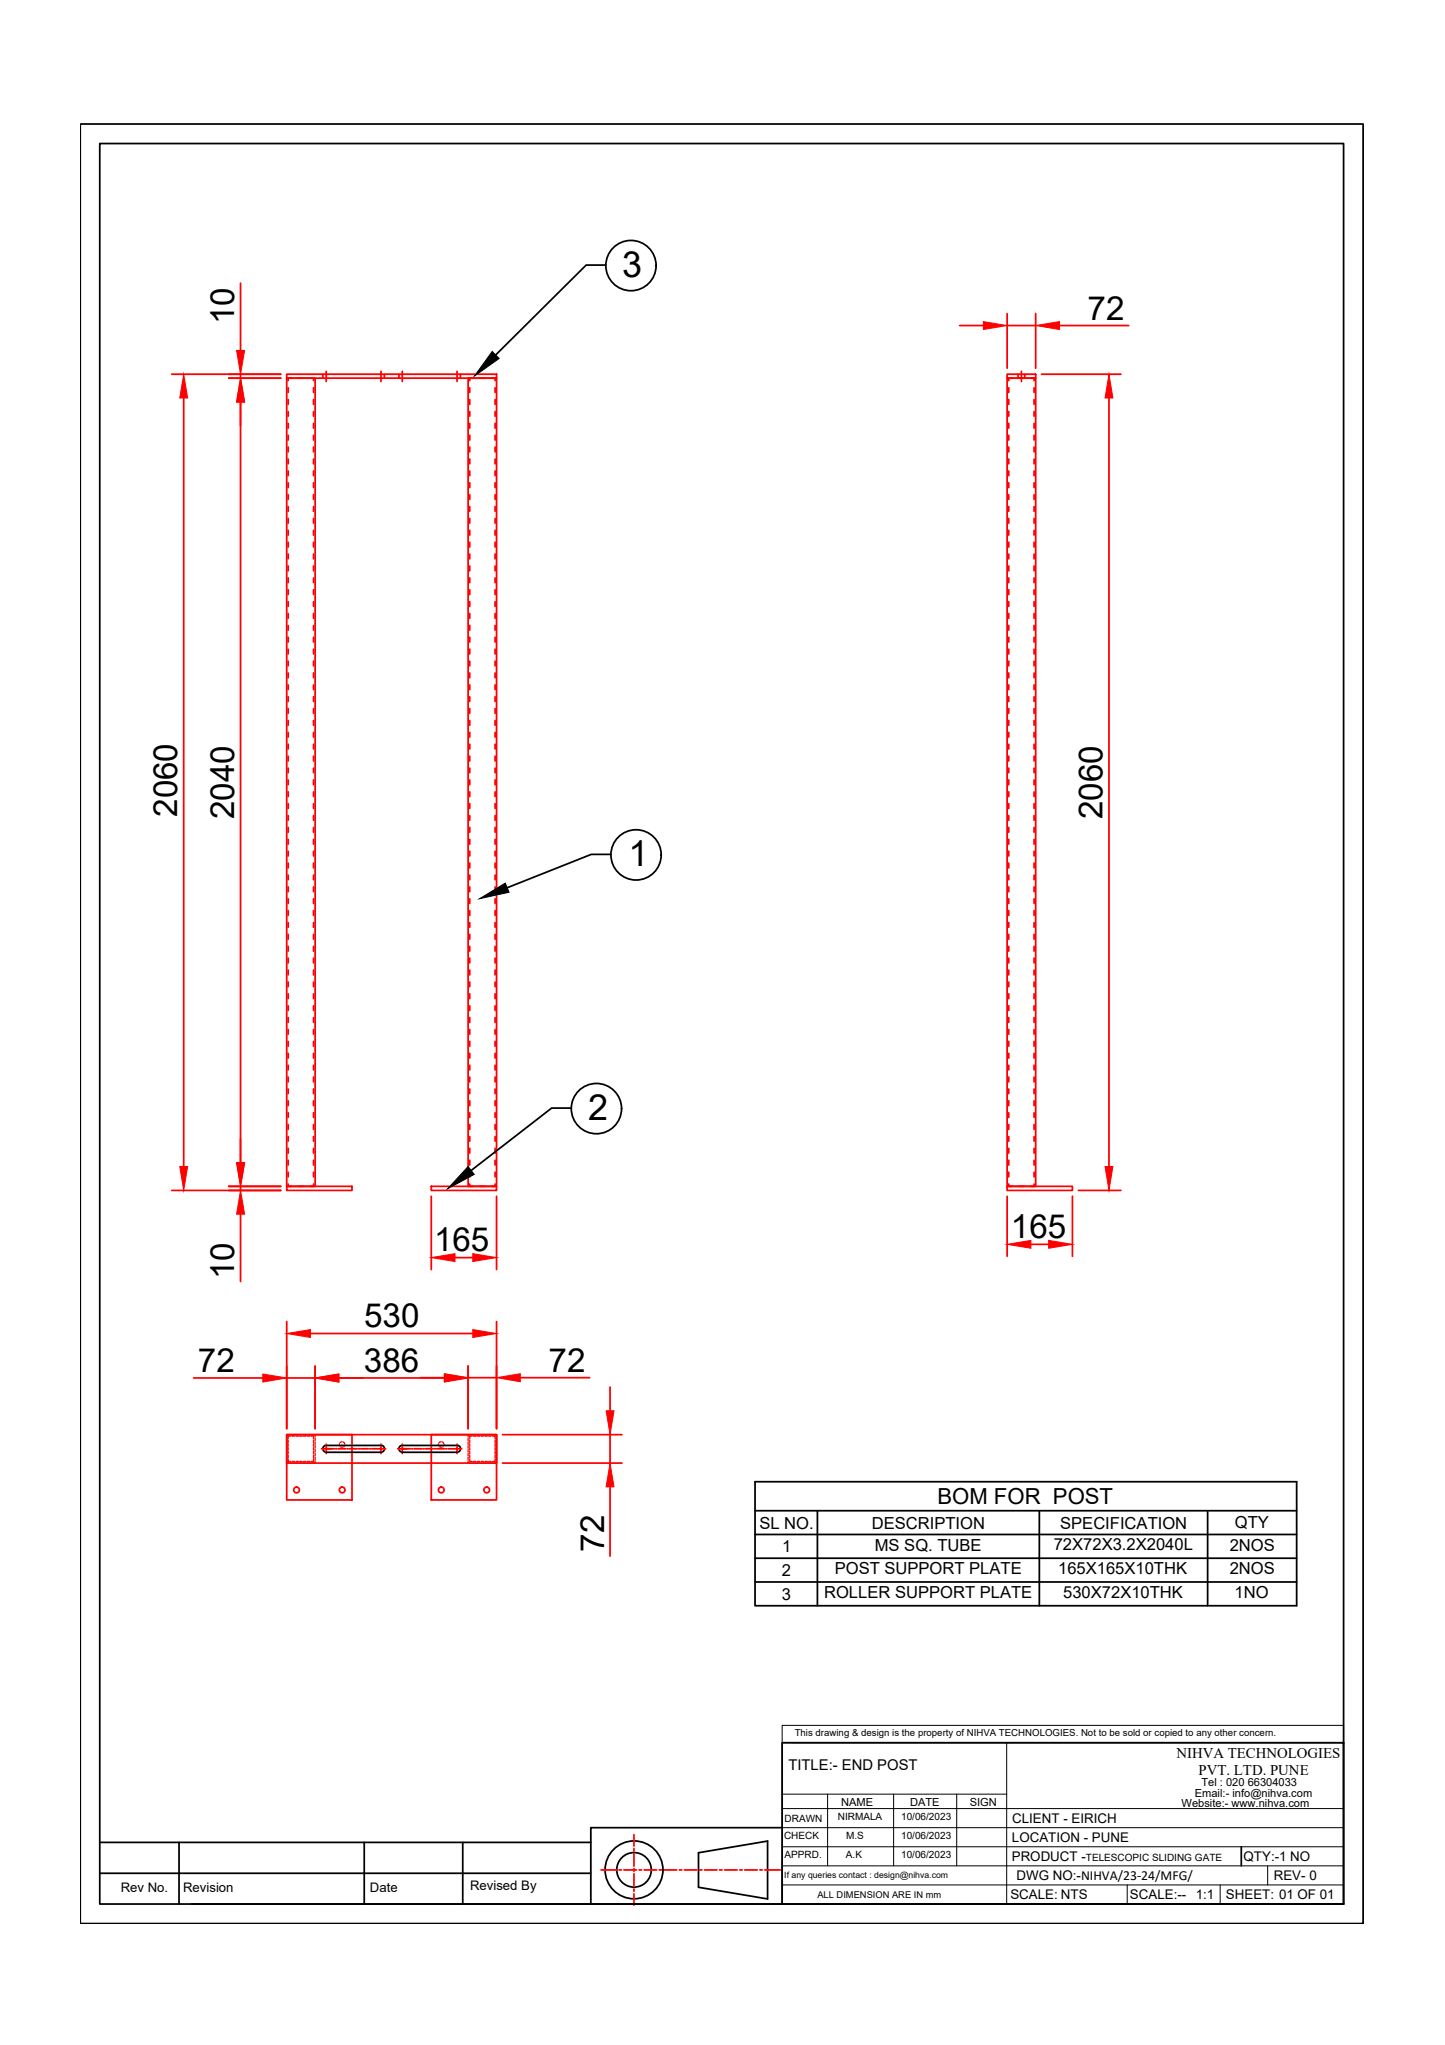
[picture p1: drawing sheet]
<svg xmlns="http://www.w3.org/2000/svg" width="210mm" height="297mm" viewBox="0 0 210 297" stroke-linecap="round" stroke-linejoin="round" font-family="sans-serif">
<!-- layer: 0 -->
<g fill="none" stroke="#000" stroke-width=".25">
<path d="M11.7 18h186.3v261.4h-186.3zM14.5 20.8h180.7v255.8h-180.7zM88 38.5h-2.9l-13.1 13.1M88.7 124.1h-2.8l-12.2 4.8M83 161h-2.9l-11.7 9M47.4 210.9h7.9M47.4 210.9a.49 .49 0 0 1-.5-.5 .49 .49 0 0 1 .5-.4l8-.1a.5 .5 0 0 1 .5 .5 .5 .5 0 0 1-.5 .5M58.4 210.9h8M66.4 210l-8-.1a.5 .5 0 0 0-.5 .5 .5 .5 0 0 0 .5 .5M66.4 209.9a.5 .5 0 0 1 .5 .5 .5 .5 0 0 1-.5 .5M109.7 215.2h78.7v18h-78.7zM109.7 219.4h78.7"/>
<path d="M118.7 219.4v13.8M151 219.4v13.8M175.4 219.4v13.8M109.7 222.9h78.7M109.7 226.3h78.7M109.7 229.8h78.7M113.6 253.1h81.6v23.5h-81.6zM14.5 272.1h71.3M14.5 267.6h71.3M26 267.6v9M52.9 267.6v9M67.2 267.6v9"/>
<path d="M85.8 276.6h27.8M101.5 269.1l10-1.7v8.4l-10-1.7zM113.6 265.5h-27.8v11.1h-58M119.8 276.6h75.4M180.3 268.2v2.8"/>
<circle cx="91.7" cy="38.6" r="3.7"/>
<circle cx="92.4" cy="124.2" r="3.7"/>
<circle cx="86.6" cy="161" r="3.7"/>
<circle cx="92.1" cy="271.6" r="4.2"/>
<circle cx="92.1" cy="271.6" r="2.51"/>
</g>
<g fill="none" stroke="#000" stroke-width=".15">
<path d="M113.6 250.6h81.6v2.5h-81.6zM113.6 253.1v23.5M115 253.1h80.2M146.2 253.1v23.5M113.6 271h81.6M113.6 268.2h81.6M113.6 265.5h81.6M113.6 262.7h81.6M113.6 260.6h32.6M113.6 273.8h81.6M120.2 260.6v10.4M129.8 260.6v10.4"/>
<path d="M139 260.6v10.4M163.7 273.8v2.8M177.2 273.8v2.8M184.1 271v2.8"/>
</g>
<g fill="none" stroke="#f00" stroke-width=".25">
<path d="M24.9 54.4h15.9M26.7 57.8v111.6M33.2 54.9h7.6M34.9 41.1v9.8M34.9 54.4v.5M34.9 58.4v110.5M41.6 54.4h30.5v.5h-30.5zM41.6 54.9h4.2v117.4h-4.2zM41.9 56.3v.7M41.9 58v.7M41.9 59.8v.7M42.3 54.9h-.4v.4"/>
<path d="M43.4 54.9h.7M45.1 54.9h.4v.4M45.5 56.3v.7M45.5 58v.7M45.5 59.8v.7M46.9 54.4v.5M47.4 53.9v1.5M55.3 53.9v1.5M55.8 54.4v.5M57.9 54.4v.5M58.4 53.9v1.5M66.4 53.9v1.5"/>
<path d="M66.9 54.4v.5M68 54.9h4.1v117.4h-4.1zM68.2 56.3v.7M68.2 58v.7M68.2 59.8v.7M68.7 54.9h-.5v.4M69.7 54.9h.7M71.5 54.9h.4v.4M71.9 56.3v.7M71.9 58v.7M71.9 59.8v.7M139.4 47.3h3.4"/>
<path d="M146.3 54.4h4.1v.5h-4.1zM146.3 54.9h4.1v117.4h-4.1zM146.3 45.6v7.9M146.3 47.3h4.1M146.5 56.3v.7M146.5 58v.7M146.5 59.8v.7M147 54.9h-.5v.4M147.9 54.4v.5M148 54.9h.7M148.4 53.9v1.5M148.9 54.4v.5"/>
<path d="M149.7 54.9h.5v.4M150.2 56.3v.7M150.2 58v.7M150.2 59.8v.7M150.4 45.6v7.9M151.3 54.4h11.5M153.9 47.3h10M161.1 57.8v111.6M41.9 61.5v.7M41.9 63.2v.7M41.9 64.9v.7M41.9 66.7v.7"/>
<path d="M41.9 68.4v.7M41.9 70.1v.7M41.9 71.9v.6M41.9 73.6v.7M41.9 75.3v.7M41.9 77v.7M41.9 78.8v.7M45.5 61.5v.7M45.5 63.2v.7M45.5 64.9v.7M45.5 66.7v.7M45.5 68.4v.7"/>
<path d="M45.5 70.1v.7M45.5 71.9v.6M45.5 73.6v.7M45.5 75.3v.7M45.5 77v.7M45.5 78.8v.7M68.2 61.5v.7M68.2 63.2v.7M68.2 64.9v.7M68.2 66.7v.7M68.2 68.4v.7M68.2 70.1v.7"/>
<path d="M68.2 71.9v.6M68.2 73.6v.7M68.2 75.3v.7M68.2 77v.7M68.2 78.8v.7M71.9 61.5v.7M71.9 63.2v.7M71.9 64.9v.7M71.9 66.7v.7M71.9 68.4v.7M71.9 70.1v.7M71.9 71.9v.6"/>
<path d="M71.9 73.6v.7M71.9 75.3v.7M71.9 77v.7M71.9 78.8v.7M146.5 61.5v.7M146.5 63.2v.7M146.5 64.9v.7M146.5 66.7v.7M146.5 68.4v.7M146.5 70.1v.7M146.5 71.9v.6M146.5 73.6v.7"/>
<path d="M146.5 75.3v.7M146.5 77v.7M146.5 78.8v.7M150.2 61.5v.7M150.2 63.2v.7M150.2 64.9v.7M150.2 66.7v.7M150.2 68.4v.7M150.2 70.1v.7M150.2 71.9v.6M150.2 73.6v.7M150.2 75.3v.7"/>
<path d="M150.2 77v.7M150.2 78.8v.7M41.9 80.5v.7M41.9 82.2v.7M41.9 83.9v.7M41.9 85.7v.7M41.9 87.4v.7M41.9 89.1v.7M41.9 90.8v.7M41.9 92.6v.7M41.9 94.3v.7M41.9 96v.7"/>
<path d="M41.9 97.7v.7M41.9 99.5v.7M45.5 80.5v.7M45.5 82.2v.7M45.5 83.9v.7M45.5 85.7v.7M45.5 87.4v.7M45.5 89.1v.7M45.5 90.8v.7M45.5 92.6v.7M45.5 94.3v.7M45.5 96v.7"/>
<path d="M45.5 97.7v.7M45.5 99.5v.7M68.2 80.5v.7M68.2 82.2v.7M68.2 83.9v.7M68.2 85.7v.7M68.2 87.4v.7M68.2 89.1v.7M68.2 90.8v.7M68.2 92.6v.7M68.2 94.3v.7M68.2 96v.7"/>
<path d="M68.2 97.7v.7M68.2 99.5v.7M71.9 80.5v.7M71.9 82.2v.7M71.9 83.9v.7M71.9 85.7v.7M71.9 87.4v.7M71.9 89.1v.7M71.9 90.8v.7M71.9 92.6v.7M71.9 94.3v.7M71.9 96v.7"/>
<path d="M71.9 97.7v.7M71.9 99.5v.7M146.5 80.5v.7M146.5 82.2v.7M146.5 83.9v.7M146.5 85.7v.7M146.5 87.4v.7M146.5 89.1v.7M146.5 90.8v.7M146.5 92.6v.7M146.5 94.3v.7M146.5 96v.7"/>
<path d="M146.5 97.7v.7M146.5 99.5v.7M150.2 80.5v.7M150.2 82.2v.7M150.2 83.9v.7M150.2 85.7v.7M150.2 87.4v.7M150.2 89.1v.7M150.2 90.8v.7M150.2 92.6v.7M150.2 94.3v.7M150.2 96v.7"/>
<path d="M150.2 97.7v.7M150.2 99.5v.7M41.9 101.2v.7M41.9 102.9v.7M41.9 104.6v.7M41.9 106.4v.7M41.9 108.1v.7M41.9 109.8v.7M41.9 111.6v.6M41.9 113.3v.7M41.9 115v.7M41.9 116.7v.7"/>
<path d="M41.9 118.5v.6M45.5 101.2v.7M45.5 102.9v.7M45.5 104.6v.7M45.5 106.4v.7M45.5 108.1v.7M45.5 109.8v.7M45.5 111.6v.6M45.5 113.3v.7M45.5 115v.7M45.5 116.7v.7M45.5 118.5v.6"/>
<path d="M68.2 101.2v.7M68.2 102.9v.7M68.2 104.6v.7M68.2 106.4v.7M68.2 108.1v.7M68.2 109.8v.7M68.2 111.6v.6M68.2 113.3v.7M68.2 115v.7M68.2 116.7v.7M68.2 118.5v.6M71.9 101.2v.7"/>
<path d="M71.9 102.9v.7M71.9 104.6v.7M71.9 106.4v.7M71.9 108.1v.7M71.9 109.8v.7M71.9 111.6v.6M71.9 113.3v.7M71.9 115v.7M71.9 116.7v.7M71.9 118.5v.6M146.5 101.2v.7M146.5 102.9v.7"/>
<path d="M146.5 104.6v.7M146.5 106.4v.7M146.5 108.1v.7M146.5 109.8v.7M146.5 111.6v.6M146.5 113.3v.7M146.5 115v.7M146.5 116.7v.7M146.5 118.5v.6M150.2 101.2v.7M150.2 102.9v.7M150.2 104.6v.7"/>
<path d="M150.2 106.4v.7M150.2 108.1v.7M150.2 109.8v.7M150.2 111.6v.6M150.2 113.3v.7M150.2 115v.7M150.2 116.7v.7M150.2 118.5v.6M41.9 120.2v.7M41.9 121.9v.7M41.9 123.6v.7M41.9 125.4v.7"/>
<path d="M41.9 127.1v.7M41.9 128.8v.7M41.9 130.6v.6M41.9 132.3v.7M41.9 134v.7M41.9 135.7v.7M41.9 137.5v.7M41.9 139.2v.7M45.5 120.2v.7M45.5 121.9v.7M45.5 123.6v.7M45.5 125.4v.7"/>
<path d="M45.5 127.1v.7M45.5 128.8v.7M45.5 130.6v.6M45.5 132.3v.7M45.5 134v.7M45.5 135.7v.7M45.5 137.5v.7M45.5 139.2v.7M68.2 120.2v.7M68.2 121.9v.7M68.2 123.6v.7M68.2 125.4v.7"/>
<path d="M68.2 127.1v.7M68.2 128.8v.7M68.2 130.6v.6M68.2 132.3v.7M68.2 134v.7M68.2 135.7v.7M68.2 137.5v.7M68.2 139.2v.7M71.9 120.2v.7M71.9 121.9v.7M71.9 123.6v.7M71.9 125.4v.7"/>
<path d="M71.9 127.1v.7M71.9 128.8v.7M71.9 130.6v.6M71.9 132.3v.7M71.9 134v.7M71.9 135.7v.7M71.9 137.5v.7M71.9 139.2v.7M146.5 120.2v.7M146.5 121.9v.7M146.5 123.6v.7M146.5 125.4v.7"/>
<path d="M146.5 127.1v.7M146.5 128.8v.7M146.5 130.6v.6M146.5 132.3v.7M146.5 134v.7M146.5 135.7v.7M146.5 137.5v.7M146.5 139.2v.7M150.2 120.2v.7M150.2 121.9v.7M150.2 123.6v.7M150.2 125.4v.7"/>
<path d="M150.2 127.1v.7M150.2 128.8v.7M150.2 130.6v.6M150.2 132.3v.7M150.2 134v.7M150.2 135.7v.7M150.2 137.5v.7M150.2 139.2v.7M41.9 140.9v.7M41.9 142.6v.7M41.9 144.4v.7M41.9 146.1v.7"/>
<path d="M41.9 147.8v.7M41.9 149.5v.7M41.9 151.3v.7M41.9 153v.7M41.9 154.7v.7M41.9 156.4v.7M41.9 158.2v.7M41.9 159.9v.7M45.5 140.9v.7M45.5 142.6v.7M45.5 144.4v.7M45.5 146.1v.7"/>
<path d="M45.5 147.8v.7M45.5 149.5v.7M45.5 151.3v.7M45.5 153v.7M45.5 154.7v.7M45.5 156.4v.7M45.5 158.2v.7M45.5 159.9v.7M68.2 140.9v.7M68.2 142.6v.7M68.2 144.4v.7M68.2 146.1v.7"/>
<path d="M68.2 147.8v.7M68.2 149.5v.7M68.2 151.3v.7M68.2 153v.7M68.2 154.7v.7M68.2 156.4v.7M68.2 158.2v.7M68.2 159.9v.7M71.9 140.9v.7M71.9 142.6v.7M71.9 144.4v.7M71.9 146.1v.7"/>
<path d="M71.9 147.8v.7M71.9 149.5v.7M71.9 151.3v.7M71.9 153v.7M71.9 154.7v.7M71.9 156.4v.7M71.9 158.2v.7M71.9 159.9v.7M146.5 140.9v.7M146.5 142.6v.7M146.5 144.4v.7M146.5 146.1v.7"/>
<path d="M146.5 147.8v.7M146.5 149.5v.7M146.5 151.3v.7M146.5 153v.7M146.5 154.7v.7M146.5 156.4v.7M146.5 158.2v.7M146.5 159.9v.7M150.2 140.9v.7M150.2 142.6v.7M150.2 144.4v.7M150.2 146.1v.7"/>
<path d="M150.2 147.8v.7M150.2 149.5v.7M150.2 151.3v.7M150.2 153v.7M150.2 154.7v.7M150.2 156.4v.7M150.2 158.2v.7M150.2 159.9v.7M24.9 172.9h15.9M33.2 172.3h7.6M34.9 172.3v.6M34.9 176.4v9.7"/>
<path d="M41.6 172.3h9.5v.6h-9.5zM41.9 172v.3h.4M41.9 161.6v.7M41.9 163.3v.7M41.9 165.1v.7M41.9 166.8v.7M41.9 168.5v.7M41.9 170.3v.6M43.4 172.3h.7M45.5 172v.3h-.4M45.5 161.6v.7M45.5 163.3v.7"/>
<path d="M45.5 165.1v.7M45.5 166.8v.7M45.5 168.5v.7M45.5 170.3v.6M62.6 172.3h9.5v.6h-9.5zM62.6 173.8v10.6M68.2 172v.3h.5M68.2 161.6v.7M68.2 163.3v.7M68.2 165.1v.7M68.2 166.8v.7M68.2 168.5v.7"/>
<path d="M68.2 170.3v.6M69.7 172.3h.7M71.9 172v.3h-.4M71.9 161.6v.7M71.9 163.3v.7M71.9 165.1v.7M71.9 166.8v.7M71.9 168.5v.7M71.9 170.3v.6M72.1 173.8v10.6M146.3 172.3h9.5v.6h-9.5zM146.3 173.8v8.7"/>
<path d="M146.5 172v.3h.5M146.5 161.6v.7M146.5 163.3v.7M146.5 165.1v.7M146.5 166.8v.7M146.5 168.5v.7M146.5 170.3v.6M148 172.3h.7M150.2 172v.3h-.5M150.2 161.6v.7M150.2 163.3v.7M150.2 165.1v.7"/>
<path d="M150.2 166.8v.7M150.2 168.5v.7M150.2 170.3v.6M155.8 173.8v8.7M156.6 172.9h6.2M41.6 192v15.5M45.1 193.7h23.6M45.8 198.4v9.1M66.1 182.7h2.6M68 198.4v9.1M72.1 192v15.5M149.7 180.7h2.6"/>
<path d="M28.1 200.2h10.1M41.6 208.4h9.5v9.5h-9.5zM41.6 208.4h30.5v4.1h-30.5zM41.6 200.2h4.2M46.7 210.4h.6M47.3 210.4h1.3M47.4 209.8v.6M47.4 210.4v.1M47.4 210.5v.6M48.8 210.4h.1M49.1 210.4h1.1M49.2 200.2h15.4"/>
<path d="M50.4 210.4h.2M50.8 210.4h1.1M52 210.4h.2M52.4 210.4h1.1M53.7 210.4h.2M54.1 210.4h1.1M55.3 210.4h.1M55.3 209.8v.6M55.3 210.4v.1M55.3 210.5v.6M55.4 210.4h.6M57.8 210.4h.5"/>
<path d="M58.4 210.4h1.2M58.4 209.8v.6M58.4 210.4v.1M58.4 210.5v.6M59.8 210.4h.2M60.2 210.4h1.1M61.1 200.1h3.5M61.4 210.4h.2M61.8 210.4h1.1M62.6 208.4h9.5v9.5h-9.5zM63.1 210.4h.2M63.5 210.4h1.1"/>
<path d="M64.7 210.4h.2M65.1 210.4h1.2M66.3 210.4h.1M66.4 209.8v.6M66.4 210.4v.1M66.4 210.5v.6M66.5 210.4h.6M68 200.1h4.1M73 208.4h17.4M73 212.5h17.4M75.6 200.1h10.1M88.6 201.5v3.4"/>
<path d="M88.6 208.4v4.1M88.6 216v10M87.3 271.6h2.2M89.9 271.6h.4M90.6 271.6h1.9M92.1 266.5v1.6M92.1 268.5v.4M92.1 269.2v1.9M92.1 271.4v.4M92.1 272.2v1.8M92.1 274.4v.3M92.1 275.1v1.6"/>
<path d="M92.8 271.6h.4M93.6 271.6h1.8M95.8 271.6h.3M96.5 271.6h1.8M98.7 271.6h.4M99.4 271.6h1.8M101.6 271.6h.4M102.3 271.6h1.9M104.5 271.6h.4M105.3 271.6h1.8M107.5 271.6h.3M108.2 271.6h1.8"/>
<path d="M110.4 271.6h.3M111.1 271.6h2.2"/>
<circle cx="43.1" cy="216.4" r=".41"/>
<circle cx="49.7" cy="216.4" r=".41"/>
<circle cx="64.1" cy="216.4" r=".41"/>
<circle cx="70.7" cy="216.4" r=".41"/>
</g>
<g fill="#f00" stroke="#f00" stroke-width=".15">
<path d="M26.1 169.4h1.2l-.6 3.5z"/>
<path d="M26.7 54.4l.6 3.4h-1.2z"/>
<path d="M34.4 168.9h1.1l-.6 3.4z"/>
<path d="M34.9 54.9l.6 3.5h-1.1z"/>
<path d="M34.4 50.9h1.1l-.6 3.5z"/>
<path d="M62.6 182.7l3.5-.6v1.1z"/>
<path d="M68.7 182.1l3.4 .6-3.4 .5z"/>
<path d="M34.9 172.9l.6 3.5h-1.1z"/>
<path d="M142.8 46.7l3.5 .6-3.5 .6z"/>
<path d="M150.4 47.3l3.5-.6v1.2z"/>
<path d="M146.3 180.7l3.4-.5v1.1z"/>
<path d="M152.3 180.2l3.5 .5-3.5 .6z"/>
<path d="M160.5 169.4h1.2l-.6 3.5z"/>
<path d="M161.1 54.4l.6 3.4h-1.2z"/>
<path d="M41.6 193.7l3.5-.6v1.2z"/>
<path d="M68.7 193.1l3.4 .6-3.4 .6z"/>
<path d="M45.8 200.2l3.4-.6v1.1z"/>
<path d="M38.2 199.6l3.4 .6-3.4 .5z"/>
<path d="M64.6 199.6l3.4 .6-3.4 .5z"/>
<path d="M64.6 199.5l3.4 .6-3.4 .6z"/>
<path d="M72.1 200.1l3.5-.6v1.2z"/>
<path d="M88 204.9h1.2l-.6 3.5z"/>
<path d="M88.6 212.5l.6 3.5h-1.2z"/>
</g>
<path d="M71.5 51.1l1 1-3.6 2.5zM69.7 130.5l3.7-2.2 .5 1.3zM68 169.4l.9 1.2-3.9 2.1z" fill="#000" stroke="#000" stroke-width=".15"/>
<g fill="none" stroke="#f00" stroke-width=".19">
<path d="M41.6 212.2v.3h.4M41.6 208.9v.4M41.6 209.4v.4M41.6 210v.4M41.6 210.5v.4M41.6 211.1v.4M41.6 211.6v.4M41.9 211.9v.4h.3M41.9 209.2v.3M41.9 209.7v.4M41.9 210.3v.3M41.9 210.8v.4"/>
<path d="M41.9 211.4v.3M42 208.4h-.4v.3M42.2 208.4h.3M42.2 212.5h.3M42.2 208.6h-.3v.4M42.4 208.6h.4M42.4 212.3h.4M42.7 208.4h.4M42.7 212.5h.4M43 208.6h.3M43 212.3h.3M43.3 208.4h.3"/>
<path d="M43.3 212.5h.3M43.5 208.6h.4M43.5 212.3h.4M43.8 208.4h.4M43.8 212.5h.4M44.1 208.6h.3M44.1 212.3h.3M44.4 208.4h.3M44.4 212.5h.3M44.6 208.6h.4M44.6 212.3h.4M44.9 208.4h.4"/>
<path d="M44.9 212.5h.4M45.2 208.6h.3v.4M45.4 208.4h.4v.3M45.5 211.9v.4h-.3M45.5 209.2v.3M45.5 209.7v.4M45.5 210.3v.3M45.5 210.8v.4M45.5 211.4v.3M45.8 212.2v.3h-.4M45.8 208.9v.4M45.8 209.4v.4"/>
<path d="M45.8 210v.4M45.8 210.5v.4M45.8 211.1v.4M45.8 211.6v.4M49.3 209.7l.1 .3M49.5 210.1l.3 .1M49.7 209.4l-.3 .2M49.9 209.4l.2 .3M50.1 209.8l-.2 .3M63.7 209.7v.3M63.9 210.1l.3 .1M64.1 209.4l-.3 .2"/>
<path d="M64.2 209.4l.3 .3M64.5 209.8l-.2 .3M68 212.2v.3h.3M68 208.9v.4M68 209.4v.4M68 210v.4M68 210.5v.4M68 211.1v.4M68 211.6v.4M68.2 211.9v.4h.4M68.2 209.2v.3M68.2 209.7v.4"/>
<path d="M68.2 210.3v.3M68.2 210.8v.4M68.2 211.4v.3M68.3 208.4h-.3v.3M68.5 208.4h.4M68.5 212.5h.4M68.6 208.6h-.4v.4M68.8 208.6h.3M68.8 212.3h.3M69.1 208.4h.3M69.1 212.5h.3M69.3 208.6h.4"/>
<path d="M69.3 212.3h.4M69.6 208.4h.4M69.6 212.5h.4M69.9 208.6h.3M69.9 212.3h.3M70.2 208.4h.3M70.2 212.5h.3M70.4 208.6h.4M70.4 212.3h.4M70.7 208.4h.4M70.7 212.5h.4M71 208.6h.3"/>
<path d="M71 212.3h.3M71.3 208.4h.3M71.3 212.5h.3M71.5 208.6h.4v.4M71.8 208.4h.3v.3M71.9 211.9v.4h-.4M71.9 209.2v.3M71.9 209.7v.4M71.9 210.3v.3M71.9 210.8v.4M71.9 211.4v.3M72.1 212.2v.3h-.3"/>
<path d="M72.1 208.9v.4M72.1 209.4v.4M72.1 210v.4M72.1 210.5v.4M72.1 211.1v.4M72.1 211.6v.4"/>
</g>
<g font-size="5.2">
<text x="90.4" y="40.2">3</text>
<text x="91.3" y="125.8">1</text>
<text x="85.4" y="162.7">2</text>
</g>
<g font-size="4.8">
<text x="34" y="47.1" transform="rotate(-90 34 47.1)">10</text>
<text x="158" y="46.4">72</text>
<text x="25.8" y="118.7" transform="rotate(-90 25.8 118.7)">2060</text>
<text x="34" y="119" transform="rotate(-90 34 119)">2040</text>
<text x="160.2" y="119" transform="rotate(-90 160.2 119)">2060</text>
<text x="146.8" y="179.8">165</text>
<text x="34" y="185.8" transform="rotate(-90 34 185.8)">10</text>
<text x="63" y="181.7">165</text>
<text x="52.9" y="192.8">530</text>
<text x="28.8" y="199.3">72</text>
<text x="52.9" y="199.2">386</text>
<text x="79.7" y="199.3">72</text>
<text x="87.7" y="225.4" transform="rotate(-90 87.7 225.4)">72</text>
</g>
<text font-size="3.2" x="136.2" y="218.5">BOM FOR POST</text>
<g font-size="2.4">
<text x="179.4" y="222">QTY</text>
<text x="110.3" y="222">SL NO.</text>
<text x="113.6" y="225.5">1</text>
<text x="126.6" y="222">DESCRIPTION</text>
<text x="127.1" y="225.2">MS SQ. TUBE</text>
<text x="153.1" y="225.2">72X72X3.2X2040L</text>
<text x="154" y="222">SPECIFICATION</text>
<text x="178.6" y="225.2">2NOS</text>
<text x="113.6" y="232.3">3</text>
<text x="113.6" y="228.9">2</text>
<text x="119.7" y="232.1">ROLLER SUPPORT PLATE</text>
<text x="121.3" y="228.7">POST SUPPORT PLATE</text>
<text x="153.7" y="228.6">165X165X10THK</text>
<text x="154.4" y="232.1">530X72X10THK</text>
<text x="178.6" y="228.7">2NOS</text>
<text x="179.3" y="232.1">1NO</text>
</g>
<text font-size="2.2" x="114.5" y="257.1">TITLE:- END POST</text>
<g font-size="2.1">
<text x="170.9" y="255.4">NIHVA TECHNOLOGIES</text>
<text x="174.1" y="257.8">PVT. LTD. PUNE</text>
</g>
<g font-size="1.9">
<text x="147" y="267.5">LOCATION - PUNE</text>
<text x="147" y="264.8">CLIENT - EIRICH</text>
<text x="17.5" y="274.8">Rev No.</text>
<text x="26.6" y="274.8">Revision</text>
<text x="53.7" y="274.8">Date</text>
<text x="68.3" y="274.6">Revised By</text>
<text x="146.8" y="275.8">SCALE: NTS</text>
<text x="147" y="270.3">PRODUCT -</text>
<text x="147.7" y="273.1">DWG NO:-NIHVA/23-24/MFG/</text>
<text x="164.1" y="275.8">SCALE:--</text>
<text x="173.7" y="275.8">1:1</text>
<text x="178.1" y="275.8">SHEET: 01 OF 01</text>
<text x="180.7" y="270.3">QTY:-1 NO</text>
<text x="185" y="273">REV- 0</text>
</g>
<g font-size="1.6">
<text x="122.2" y="262.3">NAME</text>
<text x="132.2" y="262.3">DATE</text>
<text x="140.9" y="262.3">SIGN</text>
<text x="171.6" y="262.5">Website:- www.nihva.com</text>
<text x="173.6" y="261">Email:- info@nihva.com</text>
<text x="174.5" y="259.4">Tel : 020 66304033</text>
</g>
<g font-size="1.5">
<text x="113.9" y="267.1">CHECK</text>
<text x="114" y="264.7">DRAWN</text>
<text x="114" y="269.9">APPRD.</text>
<text x="121.7" y="264.4">NIRMALA</text>
<text x="122.9" y="269.9">A.K</text>
<text x="122.9" y="267.1">M.S</text>
<text x="130.9" y="264.4">10/06/2023</text>
<text x="130.9" y="267.1">10/06/2023</text>
<text x="130.9" y="269.9">10/06/2023</text>
<text x="157.7" y="270.3">TELESCOPIC SLIDING GATE</text>
</g>
<g font-size="1.4">
<text x="115.4" y="252.2">This drawing &amp; design is the property of NIHVA TECHNOLOGIES. Not to be sold or copied to any other concern.</text>
<text x="118.7" y="275.7">ALL DIMENSION ARE IN mm</text>
</g>
<text font-size="1.3" x="113.9" y="272.8">If any queries contact : design@nihva.com</text>
</svg>
